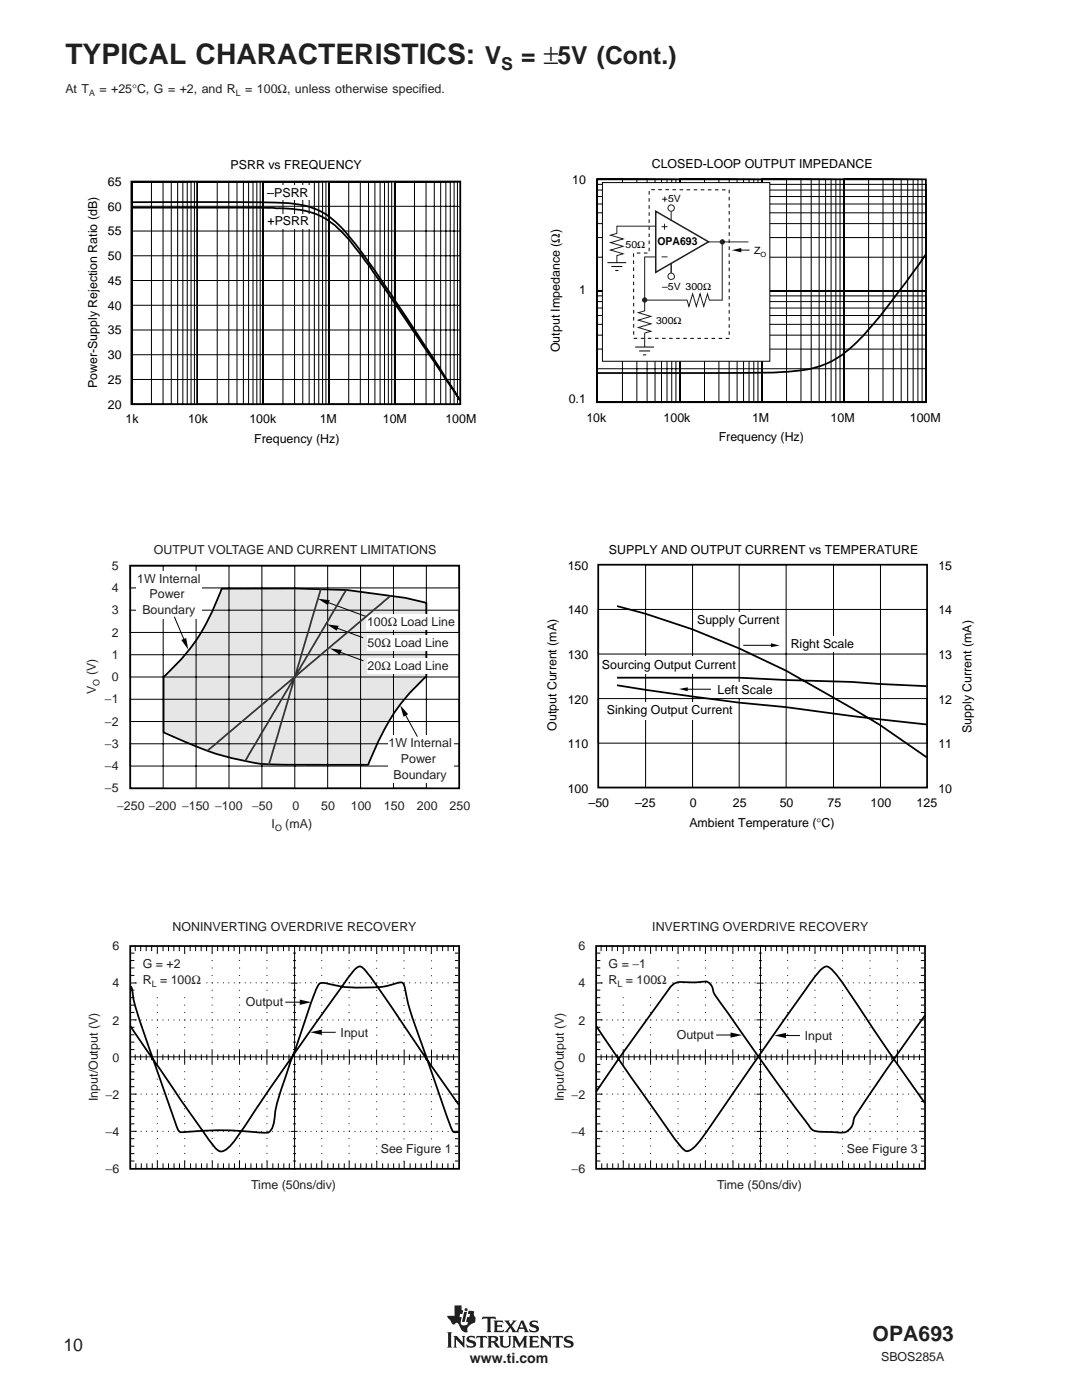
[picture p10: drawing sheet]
<svg xmlns="http://www.w3.org/2000/svg" width="216mm" height="279mm" viewBox="0 0 216 279" stroke-linecap="round" stroke-linejoin="round" font-family="sans-serif">
<g fill="#231f20">
<path d="M90.7 260.5h1.4v.9l.3 .1-.1 .7h-.5l-.1 .6h.4l-.2 1a.56 .56 0 0 0 .5 .7l.8-.1 .2-.6h-.4l.2-1h.4l.2-.6h-.5l.2-.6 1.1 .1-.1 .7 .4 .4v.7a.5 .5 0 0 1-.6 .6l-1 .8v.7a.2 .2 0 0 1 0 .2 .2 .2 0 0 1-.2 .1 2 2 0 0 1-1.6-1.6 .44 .44 0 0 0-.4-.3 .44 .44 0 0 0-.4 .3h-.3l-.2-.1-.9-1.3-.1-.3h1.5z" fill-rule="evenodd"/>
<path d="M92.6 261.8h.6l-.5 2h-.5z" fill-rule="evenodd"/>
<path d="M105.8 263.8l.4-.2 1-.1 .2 .6-.6-.3-.6 .1a.34 .34 0 0 0 0 .4 .34 .34 0 0 0 .4 .1 .77 .77 0 0 1 .9 .4 .77 .77 0 0 1-.2 .9l-.5 .2h-1l-.3-.7 .6 .4h.5a.36 .36 0 0 0 .4-.4 .36 .36 0 0 0-.5-.2 .75 .75 0 0 1-.7-.4 .75 .75 0 0 1 0-.8z" fill-rule="evenodd"/>
<path d="M98.5 263.5h1.8l.1 .6-.4-.3-.8 .1v.6h.8l.2-.2v.7l-.3-.2h-.7v.7l1 .1 .3-.3-.1 .6h-1.9l.2-.4v-1.6z" fill-rule="evenodd"/>
<path d="M96.3 262.8h2.5l.2 .6-.5-.3-.6 .1v2.4l.2 .3h-1l.2-.3v-2.4l-.7-.1-.4 .3z" fill-rule="evenodd"/>
<path d="M100.6 263.5h1.1l-.1 .3 .3 .5 .5-.6-.2-.2h.9l-1 1.1 .9 1.1 1-2.2h.4l.9 2.1 .3 .3h-1l.1-.2-.1-.5h-1l-.2 .5 .2 .2h-1.5l.1-.3-.4-.6-.4 .7 .1 .2h-.9l1-1.2z" fill-rule="evenodd"/>
<circle cx="93" cy="261.4" r=".31"/>
</g>
<path d="M104.1 264l.4 .9h-.8z" fill="#fff"/>
<g fill="#231f20">
<path d="M89.2 265.9h1l-.2 .2v2.6l.2 .2h-1l.2-.2v-2.6z" fill-rule="evenodd"/>
<path d="M90.5 266.6h.6l1.3 1.3-.1-1-.2-.3h.8l-.2 .3v2.1l-1.7-1.7v1.4l.2 .2h-.7l.2-.2v-1.8z" fill-rule="evenodd"/>
<path d="M99.6 266.6h.9l-.2 .3v1.4l.2 .3 .3 .1 .5-.1 .3-.3v-1.4l-.2-.3h.7l-.2 .3v1.3a1.05 1.05 0 0 1-1.1 .8 1.05 1.05 0 0 1-1-.8v-1.3z" fill-rule="evenodd"/>
<path d="M95.1 266.6h2l.1 .6-.4-.3-.4 .1v1.7l.2 .2h-1l.2-.3v-1.6l-.5-.1-.3 .3z" fill-rule="evenodd"/>
<path d="M93.3 266.8l.4-.2h1l.1 .5-.8-.2a.28 .28 0 0 0-.4 .1 .28 .28 0 0 0 .3 .4 .94 .94 0 0 1 1.1 1.1l-.6 .4-1.2 .1-.2-.7 .8 .4 .6-.1a.65 .65 0 0 0-.8-.7 .63 .63 0 0 1-.5-.4 .63 .63 0 0 1 .2-.7z" fill-rule="evenodd"/>
<path d="M102.2 266.6h.8l.7 1.5 .9-1.5h.6l-.2 .3v1.8l.3 .2h-1l.2-.2v-1.2l-.9 1.5-.9-1.6v1.2l.2 .3h-.7l.2-.3v-1.6z" fill-rule="evenodd"/>
<path d="M107.7 266.6h.7l1.2 1.3v-1l-.2-.3h.7l-.2 .3v2.1l-1.6-1.7v1.4l.2 .2h-.8l.2-.2v-1.8z" fill-rule="evenodd"/>
<path d="M105.5 266.6h1.8l.2 .6-.5-.3-.7 .1v.6h.7l.2-.2v.6l-.2-.1h-.7v.7l.9 .1 .4-.3-.1 .5h-2l.2-.2v-1.8z" fill-rule="evenodd"/>
<path d="M110.3 266.6h2l.1 .6-.3-.3-.5 .1v1.7l.2 .2h-1l.2-.2v-1.7l-.4-.1-.5 .3z" fill-rule="evenodd"/>
<path d="M112.7 266.8a1.44 1.44 0 0 1 1.3-.1l.1-.1 .2 .5-.4-.2a.51 .51 0 0 0-.8 .3l.1 .1a1.26 1.26 0 0 1 1.3 .9l-.3 .6-.6 .2h-.9l-.3-.7 .8 .4 .7-.1a.38 .38 0 0 0-.1-.5 .38 .38 0 0 0-.4-.1 .72 .72 0 0 1-.8-.3 .72 .72 0 0 1 .1-.9z" fill-rule="evenodd"/>
<path d="M97.3 266.6h1.3a.62 .62 0 0 1 .8 .5 .62 .62 0 0 1-.6 .7l1 1-.2 .2a1.03 1.03 0 0 1-1.1-.9l-.5-.2v.8l.2 .2h-.9l.2-.3v-1.6z" fill-rule="evenodd"/>
</g>
<path d="M98 266.9h.4a.39 .39 0 0 1 .5 .3 .39 .39 0 0 1-.4 .4h-.5z" fill-rule="evenodd" fill="#fff"/>
<g fill="none" stroke="#000" stroke-width=".2">
<path d="M26.3 36.3h3.9v44.4h-3.9zM26.3 36.3h6.2v44.4h-6.2zM26.3 36.3h7.9v44.4h-7.9zM26.3 36.3h9.1v44.4h-9.1zM26.3 36.3h10.2v44.4h-10.2zM26.3 36.3h11.8v44.4h-11.8zM26.3 36.3h11.1v44.4h-11.1zM26.3 36.3h12.5v44.4h-12.5zM26.3 36.3h13.1v44.4h-13.1zM39.4 36.3v44.4M39.4 36.3h3.9v44.4h-3.9zM39.4 36.3h6.3v44.4h-6.3z"/>
<path d="M39.4 36.3h7.9v44.4h-7.9zM39.4 36.3h9.2v44.4h-9.2zM39.4 36.3h11.1v44.4h-11.1zM39.4 36.3h10.2v44.4h-10.2zM39.4 36.3h11.8v44.4h-11.8zM39.4 36.3h12.5v44.4h-12.5zM39.4 36.3h13.1v44.4h-13.1zM52.5 36.3v44.4M52.5 36.3h4v44.4h-4zM52.5 36.3h6.3v44.4h-6.3zM52.5 36.3h7.9v44.4h-7.9zM52.5 36.3h10.2v44.4h-10.2z"/>
<path d="M52.5 36.3h9.2v44.4h-9.2zM52.5 36.3h11.1v44.4h-11.1zM52.5 36.3h11.9v44.4h-11.9zM52.5 36.3h12.5v44.4h-12.5zM52.5 36.3h13.1v44.4h-13.1zM65.6 36.3v44.4M65.6 36.3h4v44.4h-4zM65.6 36.3h6.3v44.4h-6.3zM65.6 36.3h7.9v44.4h-7.9zM65.6 36.3h9.2v44.4h-9.2zM65.6 36.3h10.2v44.4h-10.2zM65.6 36.3h11.1v44.4h-11.1z"/>
<path d="M65.6 36.3h12.6v44.4h-12.6zM65.6 36.3h11.9v44.4h-11.9zM65.6 36.3h13.2v44.4h-13.2zM78.7 36.3v44.4M78.8 36.3h3.9v44.4h-3.9zM78.8 36.3h6.2v44.4h-6.2zM78.8 36.3h7.9v44.4h-7.9zM78.8 36.3h9.1v44.4h-9.1zM78.8 36.3h10.2v44.4h-10.2zM78.8 36.3h11.8v44.4h-11.8zM78.8 36.3h11v44.4h-11zM78.8 36.3h12.5v44.4h-12.5z"/>
<path d="M78.8 36.3h13.1v44.4h-13.1zM26.2 41.2h65.6M26.2 46.1h65.6M26.2 51h65.6M26.2 56h65.6M26.2 60.9h65.6M26.2 65.9h65.6M26.2 70.8h65.6M26.2 75.7h65.6"/>
</g>
<path d="M26.2 36.2h65.6v44.5h-65.6z" fill="none" stroke="#000" stroke-width=".35"/>
<g fill="#fff">
<path d="M53.3 42.8h8.7v2.8h-8.7z"/>
<path d="M53.2 37.1h8.7v2.8h-8.7z"/>
</g>
<path d="M26.3 41.4l30 .2a15.7 15.7 0 0 1 10.8 3.6l.3 .3a76.9 76.9 0 0 1 9.4 12.1l15 22.3M26.3 40.4h27.6a23.2 23.2 0 0 1 10.2 1.8 24.1 24.1 0 0 1 7.4 7.3l6.8 9.6 7.9 12 5.6 8.8M118.9 188.8h65.7v44.5h-65.7z" fill="none" stroke="#000" stroke-width=".35"/>
<g fill="none" stroke="#000" stroke-width=".2">
<path d="M119.1 199.1h.7M119.1 197.6h.7M119.1 194.7h.7M119.1 193.2h.7M119.1 190.2h.7M119.1 191.7h.7M119.1 196.2h1.1M119.9 188.7v1.1M121 188.7v1.1M122.1 188.7v1.1M123.2 188.7v1.1M124.4 188.9v1.4"/>
<path d="M125.5 188.7v1.1M126.6 188.7v1.1M127.7 188.7v1.1M128.7 188.7v1.1M129.8 188.9v1.4M130.9 188.7v1.1M132 188.7v1.1M133.1 188.7v1.1M134.2 188.7v1.1M135.3 188.9v1.4M136.4 188.7v1.1M137.5 188.7v1.1"/>
<path d="M138.6 188.7v1.1M139.7 188.7v1.1M140.8 188.9v1.4M141.9 188.7v1.1M143 188.7v1.1M144 188.7v1.1M145.1 188.7v1.1M146.2 188.9v1.4M147.3 188.7v1.1M148.4 188.7v1.1M149.5 188.7v1.1M150.6 188.7v1.1"/>
<path d="M151 196.2h1.3M151 188.8h1.3M151.4 199.1h.6M151.4 197.6h.6M151.4 194.7h.6M151.4 193.2h.6M151.4 190.2h.6M151.4 191.7h.6M151.7 188.8v44.5M152.8 188.7v1.1M153.9 188.7v1.1M155 188.7v1.1"/>
<path d="M156.1 188.7v1.1M157.2 188.9v1.4M158.3 188.7v1.1M159.4 188.7v1.1M160.5 188.7v1.1M161.5 188.7v1.1M162.6 188.9v1.4M163.7 188.7v1.1M164.8 188.7v1.1M165.9 188.7v1.1M167 188.7v1.1M168.1 188.9v1.4"/>
<path d="M169.2 188.7v1.1M170.3 188.7v1.1M171.4 188.7v1.1M172.5 188.7v1.1M173.6 188.9v1.4M174.7 188.7v1.1M175.8 188.7v1.1M176.8 188.7v1.1M177.9 188.7v1.1M179 188.9v1.4M180.2 188.7v1.1M181.3 188.7v1.1"/>
<path d="M182.4 188.7v1.1M183.4 196.1h1.1M183.5 188.7v1.1M183.7 199.1h.7M183.7 197.6h.7M183.7 194.7h.7M183.7 193.2h.7M183.7 190.2h.7M183.7 191.7h.7M118.9 210.9h65.5M119.1 219.8h.7M119.1 216.9h.7"/>
<path d="M119.1 215.4h.7M119.1 212.4h.7M119.1 209.5h.7M119.1 208h.7M119.1 206.5h.7M119.1 202.1h.7M119.1 205h.7M119.1 200.6h.7M119.1 213.9h.7M119.1 203.5h1.1M119.1 218.3h1.1M119.9 210.4v1.2"/>
<path d="M121 210.4v1.2M122.1 210.4v1.2M123.2 210.4v1.2M124.4 209.6v2.7M125.5 210.4v1.2M126.6 210.4v1.2M127.7 210.4v1.2M128.7 210.4v1.2M129.8 209.6v2.7M130.9 210.4v1.2M132 210.4v1.2M133.1 210.4v1.2"/>
<path d="M134.2 210.4v1.2M135.3 209.6v2.7M136.4 210.4v1.2M137.5 210.4v1.2M138.6 210.4v1.2M139.7 210.4v1.2M140.8 209.6v2.7M141.8 210.4v1.2M142.9 210.4v1.2M144.1 210.4v1.2M145.2 210.4v1.2M146.2 209.6v2.7"/>
<path d="M147.3 210.4v1.2M148.4 210.4v1.2M149.5 210.4v1.2M150.6 210.4v1.2M151 203.5h1.3M151 218.4h1.3M151.4 219.8h.6M151.4 216.9h.6M151.4 215.4h.6M151.4 212.4h.6M151.4 209.5h.6M151.4 208h.6"/>
<path d="M151.4 206.5h.6M151.4 202.1h.6M151.4 205h.6M151.4 200.6h.6M151.4 213.9h.6M152.8 210.4v1.2M153.9 210.4v1.2M155 210.4v1.2M156.1 210.4v1.2M157.2 209.6v2.7M158.3 210.4v1.2M159.4 210.4v1.2"/>
<path d="M160.5 210.4v1.2M161.6 210.4v1.2M162.7 209.6v2.7M163.8 210.4v1.2M164.9 210.4v1.2M166 210.4v1.2M167.1 210.4v1.2M168.1 209.6v2.7M169.2 210.4v1.2M170.3 210.4v1.2M171.4 210.4v1.2M172.5 210.4v1.2"/>
<path d="M173.6 209.6v2.7M174.7 210.4v1.2M175.8 210.4v1.2M176.8 210.4v1.2M177.9 210.4v1.2M179.1 209.6v2.7M180.2 210.4v1.2M181.3 210.4v1.2M182.4 210.4v1.2M183.4 203.5h1.1M183.4 218.3h1.1M183.5 210.4v1.2"/>
<path d="M183.7 219.8h.7M183.7 216.9h.7M183.7 215.4h.7M183.7 212.4h.7M183.7 209.5h.7M183.7 208h.7M183.7 206.5h.7M183.7 205h.7M183.7 202.1h.7M183.7 200.6h.7M183.7 213.9h.7M119.1 230.2h.7"/>
<path d="M119.1 227.3h.7M119.1 231.7h.7M119.1 228.8h.7M119.1 224.3h.7M119.1 222.8h.7M119.1 221.3h.7M119.1 225.8h1.1M120.1 232.2v1.1M121.2 232.2v1.1M122.3 232.2v1.1M123.3 232.2v1.1M124.4 231.7v1.6"/>
<path d="M125.5 232.2v1.1M126.6 232.2v1.1M127.7 232.2v1.1M128.8 232.2v1.1M129.8 231.7v1.6M131 232.2v1.1M132.1 232.2v1.1M133.2 232.2v1.1M134.3 232.2v1.1M135.3 231.7v1.6M136.5 232.2v1.1M137.6 232.2v1.1"/>
<path d="M138.6 232.2v1.1M139.7 232.2v1.1M140.8 231.7v1.6M141.9 232.2v1.1M143 232.2v1.1M144.1 232.2v1.1M145.2 232.2v1.1M146.3 231.7v1.6M147.4 232.2v1.1M148.5 232.2v1.1M149.6 232.2v1.1M150.7 232.2v1.1"/>
<path d="M151 225.8h1.3M151 233.2h1.3M151.4 230.2h.6M151.4 227.3h.6M151.4 231.7h.6M151.4 228.8h.6M151.4 224.3h.6M151.4 222.8h.6M151.4 221.3h.6M152.9 232.2v1.1M154 232.2v1.1M155.1 232.2v1.1"/>
<path d="M156.2 232.2v1.1M157.2 231.7v1.6M158.4 232.2v1.1M159.5 232.2v1.1M160.6 232.2v1.1M161.7 232.2v1.1M162.6 231.7v1.6M163.9 232.2v1.1M165 232.2v1.1M166 232.2v1.1M167.1 232.2v1.1M168.1 231.7v1.6"/>
<path d="M169.3 232.2v1.1M170.4 232.2v1.1M171.5 232.2v1.1M172.6 232.2v1.1M173.6 231.7v1.6M174.8 232.2v1.1M175.9 232.2v1.1M177 232.2v1.1M178.1 232.2v1.1M179 231.7v1.6M180.2 232.2v1.1M181.2 232.2v1.1"/>
<path d="M182.3 232.2v1.1M183.4 225.8h1.1M183.4 232.2v1.1M183.7 230.2h.7M183.7 231.7h.7M183.7 224.3h.7M183.7 222.8h.7M183.7 228.7h.7M183.7 221.3h.7M183.7 227.2h.7"/>
</g>
<path d="M119.9 196.1l63.5 .1M119.9 203.5h63.5M119.9 218.4h63.5M119.9 225.8h63.5" fill="none" stroke="#000" stroke-width=".2" stroke-dasharray=".2 .9" stroke-linecap="butt"/>
<g fill="none" stroke="#000" stroke-width=".2" stroke-dasharray=".2 1.3" stroke-linecap="butt">
<path d="M124.4 190.1v19.6M129.8 190.1v19.6M135.3 190.1v19.6M140.8 190.1v19.6M146.2 190.1v19.6M157.2 190.1v19.6M162.6 190.1v19.6M168.1 190.2v19.5M173.6 190.2v19.5M179.1 190.2v19.5M124.4 212.3v19.6M129.8 212.3v19.6"/>
<path d="M135.3 212.3v19.6M140.8 212.3v19.6M146.2 212.3v19.6M157.2 212.3v19.6M162.6 212.3v19.6M168.1 212.4v19.5M173.6 212.4v19.5M179.1 212.4v19.5"/>
</g>
<g fill="#fff">
<path d="M120.9 190.6h12.6v7.1h-12.6z"/>
<path d="M168.8 227.6h14.5v3.5h-14.5z"/>
<path d="M160 205.1h6.8v3.4h-6.8z"/>
<path d="M134.5 204.8h8.6v3.5h-8.6z"/>
</g>
<g fill="none" stroke="#000" stroke-width=".2">
<path d="M26.1 199.1h.7M26.1 197.6h.7M26.1 194.7h.7M26.1 193.2h.7M26.1 190.2h.7M26.1 191.7h.7M26.2 196.2h1.1M27 188.7v1.1M28.1 188.7v1.1M29.2 188.7v1.1M30.3 188.7v1.1M31.4 188.9v1.4"/>
<path d="M32.5 188.7v1.1M33.6 188.7v1.1M34.7 188.7v1.1M35.8 188.7v1.1M36.8 188.9v1.4M38 188.7v1.1M39 188.7v1.1M40.1 188.7v1.1M41.2 188.7v1.1M42.3 188.9v1.4M43.4 188.7v1.1M44.5 188.7v1.1"/>
<path d="M45.6 188.7v1.1M46.7 188.7v1.1M47.8 188.9v1.4M48.9 188.7v1.1M50 188.7v1.1M51.1 188.7v1.1M52.2 188.7v1.1M53.3 188.9v1.4M54.4 188.7v1.1M55.5 188.7v1.1M56.6 188.7v1.1M57.7 188.7v1.1"/>
<path d="M58 196.2h1.4M58 188.8h1.4M58.5 199.1h.6M58.5 197.6h.6M58.5 194.7h.6M58.5 193.2h.6M58.5 190.2h.6M58.5 191.7h.6M58.8 188.8v44.5M59.8 188.7v1.1M60.9 188.7v1.1M62 188.7v1.1"/>
<path d="M63.1 188.7v1.1M64.2 188.9v1.4M65.3 188.7v1.1M66.4 188.7v1.1M67.5 188.7v1.1M68.6 188.7v1.1M69.7 188.9v1.4M70.8 188.7v1.1M71.9 188.7v1.1M73 188.7v1.1M74.1 188.7v1.1M75.2 188.9v1.4"/>
<path d="M76.2 188.7v1.1M77.3 188.7v1.1M78.4 188.7v1.1M79.5 188.7v1.1M80.6 188.9v1.4M81.7 188.7v1.1M82.8 188.7v1.1M83.9 188.7v1.1M85 188.7v1.1M86.1 188.9v1.4M87.2 188.7v1.1M88.3 188.7v1.1"/>
<path d="M89.4 188.7v1.1M90.4 196.1h1.1M90.5 188.7v1.1M90.8 199.1h.7M90.8 197.6h.7M90.8 194.7h.7M90.8 193.2h.7M90.8 190.2h.7M90.8 191.7h.7M25.9 210.9h65.6M26.1 219.8h.7M26.1 216.9h.7"/>
<path d="M26.1 215.4h.7M26.1 212.4h.7M26.1 209.5h.7M26.1 208h.7M26.1 206.5h.7M26.1 202.1h.7M26.1 205h.7M26.1 200.6h.7M26.1 213.9h.7M26.2 203.5h1.1M26.2 218.3h1.1M27 210.4v1.2"/>
<path d="M28.1 210.4v1.2M29.2 210.4v1.2M30.3 210.4v1.2M31.4 209.6v2.7M32.5 210.4v1.2M33.6 210.4v1.2M34.7 210.4v1.2M35.8 210.4v1.2M36.8 209.6v2.7M38 210.4v1.2M39.1 210.4v1.2M40.2 210.4v1.2"/>
<path d="M41.3 210.4v1.2M42.3 209.6v2.7M43.5 210.4v1.2M44.6 210.4v1.2M45.6 210.4v1.2M46.7 210.4v1.2M47.8 209.6v2.7M48.9 210.4v1.2M50 210.4v1.2M51.1 210.4v1.2M52.2 210.4v1.2M53.3 209.6v2.7"/>
<path d="M54.4 210.4v1.2M55.5 210.4v1.2M56.6 210.4v1.2M57.7 210.4v1.2M58 203.5h1.4M58 218.4h1.4M58.5 219.8h.6M58.5 216.9h.6M58.5 215.4h.6M58.5 212.4h.6M58.5 209.5h.6M58.5 208h.6"/>
<path d="M58.5 206.5h.6M58.5 202.1h.6M58.5 205h.6M58.5 200.6h.6M58.5 213.9h.6M59.8 210.4v1.2M60.9 210.4v1.2M62 210.4v1.2M63.1 210.4v1.2M64.2 209.6v2.7M65.3 210.4v1.2M66.4 210.4v1.2"/>
<path d="M67.5 210.4v1.2M68.6 210.4v1.2M69.7 209.6v2.7M70.8 210.4v1.2M71.9 210.4v1.2M73 210.4v1.2M74.1 210.4v1.2M75.1 209.6v2.7M76.2 210.4v1.2M77.3 210.4v1.2M78.4 210.4v1.2M79.5 210.4v1.2"/>
<path d="M80.7 209.6v2.7M81.7 210.4v1.2M82.8 210.4v1.2M83.9 210.4v1.2M85 210.4v1.2M86.1 209.6v2.7M87.2 210.4v1.2M88.3 210.4v1.2M89.4 210.4v1.2M90.4 203.5h1.1M90.4 218.3h1.1M90.5 210.4v1.2"/>
<path d="M90.8 219.8h.7M90.8 216.9h.7M90.8 215.4h.7M90.8 212.4h.7M90.8 209.5h.7M90.8 208h.7M90.8 206.5h.7M90.8 205h.7M90.8 202.1h.7M90.8 200.6h.7M90.8 213.9h.7M142.9 206.6h3.8"/>
<path d="M155.9 206.7h3.7M26.1 230.2h.7M26.1 227.3h.7M26.1 231.7h.7M26.1 228.8h.7M26.1 224.3h.7M26.1 222.8h.7M26.1 221.3h.7M26.2 225.8h1.1M27.1 232.2v1.1M28.2 232.2v1.1M29.3 232.2v1.1"/>
<path d="M30.4 232.2v1.1M31.4 231.7v1.6M32.5 232.2v1.1M33.6 232.2v1.1M34.7 232.2v1.1M35.8 232.2v1.1M36.9 231.7v1.6M38 232.2v1.1M39.1 232.2v1.1M40.2 232.2v1.1M41.3 232.2v1.1M42.4 231.7v1.6"/>
<path d="M43.5 232.2v1.1M44.6 232.2v1.1M45.7 232.2v1.1M46.8 232.2v1.1M47.8 231.7v1.6M49 232.2v1.1M50.1 232.2v1.1M51.2 232.2v1.1M52.3 232.2v1.1M53.3 231.7v1.6M54.4 232.2v1.1M55.5 232.2v1.1"/>
<path d="M56.6 232.2v1.1M57.7 232.2v1.1M58 225.8h1.4M58 233.2h1.4M58.5 230.2h.6M58.5 227.3h.6M58.5 231.7h.6M58.5 228.8h.6M58.5 224.3h.6M58.5 222.8h.6M58.5 221.3h.6M59.9 232.2v1.1"/>
<path d="M61 232.2v1.1M62.1 232.2v1.1M63.2 232.2v1.1M64.2 231.7v1.6M65.4 232.2v1.1M66.5 232.2v1.1M67.6 232.2v1.1M68.7 232.2v1.1M69.7 231.7v1.6M70.9 232.2v1.1M72 232.2v1.1M73.1 232.2v1.1"/>
<path d="M74.2 232.2v1.1M75.2 231.7v1.6M76.4 232.2v1.1M77.4 232.2v1.1M78.5 232.2v1.1M79.6 232.2v1.1M80.7 231.7v1.6M81.8 232.2v1.1M82.9 232.2v1.1M84 232.2v1.1M85.1 232.2v1.1M86.1 231.7v1.6"/>
<path d="M87.2 232.2v1.1M88.3 232.2v1.1M89.4 232.2v1.1M90.4 225.8h1.1M90.5 232.2v1.1M90.8 230.2h.7M90.8 231.7h.7M90.8 224.3h.7M90.8 222.8h.7M90.8 228.7h.7M90.8 221.3h.7M90.8 227.2h.7"/>
</g>
<path d="M145.8 206.1l2.3 .5-2.3 .5zM154.5 206.7l2.3-.6v1.1z" fill="#000"/>
<path d="M26 188.8h65.6v44.5h-65.6zM119 204.8l6.2 9.1 5.5 7.8a54.5 54.5 0 0 0 5.9 7.9 1.39 1.39 0 0 0 1.7-.4 59.4 59.4 0 0 0 5.8-7.9l15.7-22.5a37.5 37.5 0 0 1 4.3-5.6 1.04 1.04 0 0 1 1.7 .1 79.5 79.5 0 0 1 7.7 10.9l11.1 16M184.6 202.6l-7.9 11.1-5.6 8.4a6.2 6.2 0 0 0-1.1 2.6 2.58 2.58 0 0 1-3.2 1.3l-.5-.1a10.4 10.4 0 0 1-4.3-.5l-6.2-8.3-11.4-16.1a9.5 9.5 0 0 1-2.2-3.6 1.67 1.67 0 0 0-2.1-1.5l-3.5 .1a2.7 2.7 0 0 0-2.9 1.1l-10.4 14.4-4.3 6.3" fill="none" stroke="#000" stroke-width=".35"/>
<path d="M27 196.1l63.5 .1M27 203.5h63.5M27 218.4h63.5M27 225.8h63.5" fill="none" stroke="#000" stroke-width=".2" stroke-dasharray=".2 .9" stroke-linecap="butt"/>
<g fill="none" stroke="#000" stroke-width=".2" stroke-dasharray=".2 1.3" stroke-linecap="butt">
<path d="M31.4 190.1v19.6M36.8 190.1v19.6M42.3 190.1v19.6M47.8 190.1v19.6M53.3 190.1v19.6M64.2 190.1v19.6M69.7 190.1v19.6M75.2 190.2v19.5M80.6 190.2v19.5M86.1 190.2v19.5M31.4 212.3v19.6M36.8 212.3v19.6"/>
<path d="M42.3 212.3v19.6M47.8 212.3v19.6M53.3 212.3v19.6M64.2 212.3v19.6M69.7 212.3v19.6M75.2 212.4v19.5M80.6 212.4v19.5M86.1 212.4v19.5"/>
</g>
<g fill="#fff">
<path d="M28 190.6h12.5v7.1h-12.5z"/>
<path d="M75.8 227.6h14.6v3.5h-14.6z"/>
<path d="M67.4 204.4h6.8v3.5h-6.8z"/>
<path d="M48.5 198.3h8.6v3.4h-8.6z"/>
</g>
<path d="M128.8 112.7h9.4v44.5h-9.4zM147.5 112.7h9.4v44.5h-9.4zM166.3 112.7h9.4v44.5h-9.4zM119.4 139.4h65.6v8.9h-65.6zM119.4 121.6h65.6v8.9h-65.6zM56.9 200h3.8M63.3 206h3.7" fill="none" stroke="#000" stroke-width=".2"/>
<path d="M61.9 206l2.3-.5v1zM59.8 199.5l2.3 .5-2.3 .5z" fill="#000"/>
<path d="M119.4 112.7h65.6v44.5h-65.6zM26.1 197l.1 .1a63.9 63.9 0 0 0 3.8 12.8l5.2 14.9a1.16 1.16 0 0 0 1.5 1.1l1.4-.1a74.1 74.1 0 0 1 14.7 .3 1.63 1.63 0 0 0 1.7-1.6l.2-.6a34.4 34.4 0 0 1 2.5-9.7l2.6-7.2a90.5 90.5 0 0 1 3.7-10.4 1.23 1.23 0 0 1 1.5-.4 30.4 30.4 0 0 0 12.4 .5l1.4-.4a1.53 1.53 0 0 1 1.7 .1 78.1 78.1 0 0 0 4.2 13.6l5.6 15.7a1.01 1.01 0 0 0 1.3 .2M26 204.7l14 20.3a17.8 17.8 0 0 0 3.8 4.7 1.94 1.94 0 0 0 1.9-.7 65.2 65.2 0 0 0 6.2-8.9l15.9-22.6a17.3 17.3 0 0 1 3.7-4.5 1.15 1.15 0 0 1 1.4 .6l3.1 4.4 9 13.1 6.6 9.4" fill="none" stroke="#000" stroke-width=".35"/>
<path d="M138.5 122.2h17.8v3.1h-17.8z" fill="#fff"/>
<path d="M136.8 137.5h6M148.3 128.8h5.9" fill="none" stroke="#000" stroke-width=".2"/>
<path d="M135.5 137.5l1.7-.3v.8zM153.8 128.4l1.8 .4-1.8 .4z" fill="#000"/>
<g fill="#fff">
<path d="M157.4 126.9h13.4v3.2h-13.4z"/>
<path d="M142 136.1h13.4v3.1h-13.4z"/>
<path d="M120.5 140.1h26.2v3.5h-26.2z"/>
<path d="M119.9 131h27.3v3.5h-27.3z"/>
</g>
<path d="M123.1 135.2h24.4l9.3 .5 13.2 .4 14.9 .8M123.1 136.8a489.5 489.5 0 0 0 33.7 4.3l13.2 1.8 14.9 1.7M123.1 121a155.2 155.2 0 0 1 33.7 12.8l13.2 7.5 5.6 3.4 9.3 6.5" fill="none" stroke="#000" stroke-width=".35"/>
<path d="M44.2 117.5l14.6-.1 10.4 .3 11.7 1.6 4.2 1v14.7a39.2 39.2 0 0 0-10.8 15.5l-.8 2.1h-4.6a194.6 194.6 0 0 1-17.7-.3 59.4 59.4 0 0 1-17.4-5.6l-1.2-.5v-11.1a39.8 39.8 0 0 0 11.6-17.6z" fill="#e6e6e6" stroke="#000" stroke-width=".35"/>
<path d="M26 112.9h65.6v44.4h-65.6z" fill="none" stroke="#000" stroke-width=".35"/>
<path d="M26 112.9h65.6v4.4h-65.6zM26 112.9h6.6v44.4h-6.6zM39.1 112.9h6.6v44.4h-6.6zM52.3 112.9h6.5v44.4h-6.5zM65.4 112.9h6.5v44.4h-6.5zM78.5 112.9h6.6v44.4h-6.6zM26 121.8h65.6v4.4h-65.6zM26 130.7h65.6v4.4h-65.6zM26 139.6h65.6v4.4h-65.6zM26 148.4h65.6v4.5h-65.6z" fill="none" stroke="#000" stroke-width=".2"/>
<g fill="#fff">
<path d="M27.3 114h13.1v9.5h-13.1z"/>
<path d="M77.4 146.8h13.1v9.5h-13.1z"/>
<path d="M73.2 122.6h17.8v3.2h-17.8z"/>
<path d="M73.3 126.8h16.5v3.1h-16.5z"/>
<path d="M73.3 131.3h16.5v3.1h-16.5z"/>
</g>
<g fill="none" stroke="#000" stroke-width=".2">
<path d="M119.1 36.8h65.7v21.2h-65.7zM119.1 37.9h65.7v20.1h-65.7zM119.1 39.2h65.7v18.8h-65.7zM119.1 35.8h16.5v44.5h-16.5zM119.1 35.8h15.8v44.5h-15.8zM119.1 35.8h14.9v44.5h-14.9zM119.1 35.8h14v44.5h-14zM119.1 35.8h12.9v44.5h-12.9zM119.1 35.8h11.6v44.5h-11.6zM119.1 35.8h10v44.5h-10zM119.2 35.8h7.9v44.5h-7.9zM119.2 35.8h5v44.5h-5z"/>
<path d="M135.6 35.8h16.4v44.5h-16.4zM135.6 35.8h15.6v44.5h-15.6zM135.6 35.8h14.8v44.5h-14.8zM135.6 35.8h13.9v44.5h-13.9zM135.6 35.8h12.8v44.5h-12.8zM135.6 35.8h11.5v44.5h-11.5zM135.6 35.8h9.9v44.5h-9.9zM135.6 35.8h7.9v44.5h-7.9zM135.6 35.8h5v44.5h-5zM152 35.8h16.4v44.5h-16.4zM152 35.8h15.6v44.5h-15.6zM152 35.8h14.8v44.5h-14.8z"/>
<path d="M152 35.8h13.8v44.5h-13.8zM152 35.8h12.7v44.5h-12.7zM152 35.8h11.4v44.5h-11.4zM152 35.8h9.9v44.5h-9.9zM152 35.8h7.8v44.5h-7.8zM152 35.8h4.9v44.5h-4.9zM168.4 35.8h15.6v44.5h-15.6zM168.4 35.8h14.8v44.5h-14.8zM168.4 35.8h12.7v44.5h-12.7zM168.4 35.8h11.4v44.5h-11.4zM168.4 35.8h9.8v44.5h-9.8zM168.4 35.8h7.8v44.5h-7.8z"/>
<path d="M168.4 35.8h4.9v44.5h-4.9zM168.4 35.8h13.8v44.5h-13.8zM119.1 40.7h65.7v17.3h-65.7zM119.1 42.5h65.7v15.5h-65.7zM119.1 44.6h65.7v13.4h-65.7zM119.1 47.4h65.7v10.6h-65.7zM119.1 51.3h65.7v6.7h-65.7zM119.1 58h65.7v22.3h-65.7zM119.1 59.1h65.7v21.2h-65.7zM119.1 60.2h65.7v20.1h-65.7zM119.1 61.5h65.7v18.8h-65.7zM119.1 63h65.7v17.3h-65.7z"/>
<path d="M119.1 64.7h65.7v15.6h-65.7zM119.1 66.9h65.7v13.4h-65.7zM119.1 69.7h65.7v10.6h-65.7zM119.1 73.6h65.7v6.7h-65.7zM64.7 120l8.6 3.1M34.8 123.1l2.2 5.3M66.5 125.1l6 2.2M67.1 129.9l5.4 2M80.5 142l2.8 5"/>
</g>
<path d="M63.4 119.5l2.4 .3-.4 1zM36.2 127.7l.9-.4 .5 2.3zM65.2 124.6l2.4 .3-.4 1zM65.8 129.4l2.4 .3-.4 1zM79.9 140.8l1.5 1.7-.9 .5z" fill="#000"/>
<path d="M64 117.7l-10.3 34.9M69 117.9l-20 33.8M77.9 119l-36.5 30.8" fill="none" stroke="#333" stroke-width=".35"/>
<path d="M119.1 35.8h65.7v44.5h-65.7z" fill="none" stroke="#000" stroke-width=".35"/>
<path d="M120.2 36.4h33.4v35.7h-33.4z" fill="#fff" stroke="#000" stroke-width=".2"/>
<path d="M130.8 42.2l10.6 6.1-10.6 6z" fill="none" stroke="#231f20" stroke-width=".3"/>
<path d="M130.8 51.3h-2.2v10.7l-1.2 .4 2.5 .7-2.5 .8 2.5 .7-2.5 .8 2.5 .7-1.3 .4v2.8M132 51.3h1.2M132 45.2h1.2M132.6 44.7v1.1M141.2 48.3h8.1" fill="none" stroke="#231f20" stroke-width=".2"/>
<g fill="#231f20" stroke="#231f20" stroke-width=".2">
<circle cx="144.1" cy="48.3" r=".43"/>
<circle cx="128.6" cy="59.9" r=".43"/>
</g>
<circle cx="133.9" cy="41.5" r=".64" fill="#fff" stroke="#231f20" stroke-width=".2"/>
<path d="M133.9 42.2v1.8M133.9 52.5v2M144.1 48.3v11.6h-2.6l-.3-1.3-.8 2.5-.7-2.5-.8 2.5-.7-2.5-.7 2.5-.4-1.2h-8.5" fill="none" stroke="#231f20" stroke-width=".2"/>
<path d="M126.8 69.3h3.7M127.5 70h2.2M128.3 70.8h.6" fill="none" stroke="#000" stroke-width=".2"/>
<circle cx="133.9" cy="55.1" r=".64" fill="#fff" stroke="#231f20" stroke-width=".2"/>
<path d="M130.9 45.1h-7.8v1.5l-1.3 .3 2.5 .8-2.5 .7 2.5 .8-2.5 .7 2.5 .7-1.2 .4v1.4M133.9 52.6v1.9" fill="none" stroke="#231f20" stroke-width=".2"/>
<path d="M121.2 52.4h3.8M122 53.2h2.2M122.8 54h.6M147.2 49.9h2.4" fill="none" stroke="#000" stroke-width=".2"/>
<path d="M146 49.9l1.9-.4v.8z" fill="#000"/>
<path d="M129.5 37.9h16v29.6h-19l-.1-17h3.1z" fill="none" stroke="#000" stroke-width=".2" stroke-dasharray=".7 .7 .7" stroke-linecap="butt"/>
<path d="M184.7 50.8l-4.1 5.7-4.3 5.7a39.8 39.8 0 0 1-8.8 8.9 18.1 18.1 0 0 1-9.6 3l-3.8 .3h-5.2h-29.6" fill="none" stroke="#000" stroke-width=".35"/>
<text font-size="5.6" fill="#231f20" x="13" y="12.9">TYPICAL CHARACTERISTICS:</text>
<g font-size="4.9" fill="#231f20">
<text x="96.7" y="12.9">V</text>
<text x="104" y="12.9">= ±5V (Cont.)</text>
</g>
<text font-size="4.2" fill="#231f20" x="174.1" y="267.7">OPA693</text>
<g font-size="3.5" fill="#231f20">
<text x="100" y="14.1">S</text>
<text x="12.7" y="269.5">10</text>
</g>
<text font-size="2.8" fill="#231f20" x="93.8" y="272">www.ti.com</text>
<g font-size="2.5" fill="#231f20">
<text x="13" y="18.5">At T</text>
<text x="19.9" y="18.5">= +25°C, G = +2, and R</text>
<text x="48.9" y="18.5">= 100Ω, unless otherwise specified.</text>
<text x="22.3" y="113.7">5</text>
<text x="30.7" y="110.5">OUTPUT VOLTAGE AND CURRENT LIMITATIONS</text>
<text x="22.3" y="118.2">4</text>
<text x="27.4" y="116.3">1W Internal</text>
<text x="29.8" y="119.4">Power</text>
<text x="22.3" y="122.6">3</text>
<text x="28.4" y="122.6">Boundary</text>
<text x="73.3" y="125">100Ω Load Line</text>
<text x="22.3" y="127">2</text>
<text x="22.3" y="131.5">1</text>
<text x="73.4" y="129.1">50Ω</text>
<text x="78.7" y="129.1">Load Line</text>
<text x="19.1" y="134.8" transform="rotate(-90 19.1 134.8)">(V)</text>
<text x="22.3" y="135.9">0</text>
<text x="73.4" y="133.6">20Ω</text>
<text x="78.7" y="133.6">Load Line</text>
<text x="19.1" y="138.5" transform="rotate(-90 19.1 138.5)">V</text>
<text x="20.9" y="140.4">−1</text>
<text x="20.9" y="144.8">−2</text>
<text x="20.9" y="149.3">−3</text>
<text x="77.5" y="149.1">1W Internal</text>
<text x="20.9" y="153.7">−4</text>
<text x="78.5" y="155.5">Boundary</text>
<text x="80" y="152.3">Power</text>
<text x="20.9" y="158.2">−5</text>
<text x="23.4" y="161.6">−250 −200 −150 −100</text>
<text x="50.3" y="161.6">−50</text>
<text x="58.4" y="161.6">0</text>
<text x="64.1" y="161.6">50</text>
<text x="70" y="161.6">100</text>
<text x="76.6" y="161.6">150</text>
<text x="83.2" y="161.6">200</text>
<text x="89.7" y="161.6">250</text>
<text x="54.2" y="165.2">I</text>
<text x="56.9" y="165.2">(mA)</text>
<text x="34.4" y="185.9">NONINVERTING OVERDRIVE RECOVERY</text>
<text x="130.1" y="185.9">INVERTING OVERDRIVE RECOVERY</text>
<text x="22.4" y="189.6">6</text>
<text x="115.4" y="189.6">6</text>
<text x="22.4" y="197.1">4</text>
<text x="28.5" y="193.1">G = +2</text>
<text x="28.5" y="196.3">R</text>
<text x="31.9" y="196.3">= 100Ω</text>
<text x="115.4" y="197.1">4</text>
<text x="121.5" y="193.1">G = −1</text>
<text x="121.5" y="196.3">R</text>
<text x="124.9" y="196.3">= 100Ω</text>
<text x="49.1" y="200.7">Output</text>
<text x="22.4" y="204.5">2</text>
<text x="68" y="206.9">Input</text>
<text x="115.4" y="204.5">2</text>
<text x="135" y="207.3">Output</text>
<text x="160.6" y="207.5">Input</text>
<text x="22.4" y="211.9">0</text>
<text x="115.4" y="211.9">0</text>
<text x="19.5" y="219.7" transform="rotate(-90 19.5 219.7)">Input/Output (V)</text>
<text x="21.1" y="219.3">−2</text>
<text x="112.5" y="219.7" transform="rotate(-90 112.5 219.7)">Input/Output (V)</text>
<text x="114" y="219.3">−2</text>
<text x="21.1" y="226.7">−4</text>
<text x="114" y="226.7">−4</text>
<text x="76" y="230.1">See Figure 1</text>
<text x="169" y="230.1">See Figure 3</text>
<text x="21.1" y="234.1">−6</text>
<text x="50.1" y="237.3">Time (50ns/div)</text>
<text x="114" y="234.1">−6</text>
<text x="143.1" y="237.3">Time (50ns/div)</text>
<text x="175.8" y="271.5">SBOS285A</text>
</g>
<g font-size="2.5">
<text x="46" y="33.8">PSRR vs FREQUENCY</text>
<text x="130.1" y="33.6">CLOSED-LOOP OUTPUT IMPEDANCE</text>
<text x="21.5" y="37.1">65</text>
<text x="53.3" y="39.2">–PSRR</text>
<text x="114.2" y="36.7">10</text>
<text x="21.5" y="42">60</text>
<text x="21.5" y="47">55</text>
<text x="53.4" y="44.9">+PSRR</text>
<text x="21.5" y="51.9">50</text>
<text x="21.5" y="56.8">45</text>
<text x="115.5" y="58.6">1</text>
<text x="21.5" y="61.8">40</text>
<text x="21.5" y="66.7">35</text>
<text x="21.5" y="71.7">30</text>
<text x="111.7" y="70.3" transform="rotate(-90 111.7 70.3)">Output Impedance (Ω)</text>
<text x="19.4" y="77.4" transform="rotate(-90 19.4 77.4)">Power-Supply Rejection Ratio (dB)</text>
<text x="21.5" y="76.6">25</text>
<text x="21.5" y="81.5">20</text>
<text x="113.5" y="80.5">0.1</text>
<text x="25" y="84.5">1k</text>
<text x="37.5" y="84.5">10k</text>
<text x="49.8" y="84.5">100k</text>
<text x="50.7" y="88.3">Frequency (Hz)</text>
<text x="63.8" y="84.5">1M</text>
<text x="76.4" y="84.5">10M</text>
<text x="88.9" y="84.5">100M</text>
<text x="117" y="84.1">10k</text>
<text x="132.4" y="84.1">100k</text>
<text x="143.4" y="88">Frequency (Hz)</text>
<text x="150.1" y="84.1">1M</text>
<text x="165.7" y="84.1">10M</text>
<text x="181.5" y="84.1">100M</text>
<text x="113.3" y="113.7">150</text>
<text x="121.5" y="110.6">SUPPLY AND OUTPUT CURRENT vs TEMPERATURE</text>
<text x="187.3" y="113.7">15</text>
<text x="113.3" y="122.6">140</text>
<text x="139.1" y="124.5">Supply Current</text>
<text x="187.3" y="122.6">14</text>
<text x="113.3" y="131.5">130</text>
<text x="157.8" y="129.3">Right Scale</text>
<text x="187.3" y="131.5">13</text>
<text x="120.1" y="133.5">Sourcing Output Current</text>
<text x="113.3" y="140.4">120</text>
<text x="121.1" y="142.6">Sinking Output Current</text>
<text x="143.2" y="138.4">Left Scale</text>
<text x="187.3" y="140.4">12</text>
<text x="111.1" y="145.9" transform="rotate(-90 111.1 145.9)">Output Current (mA)</text>
<text x="113.3" y="149.3">110</text>
<text x="187.3" y="149.3">11</text>
<text x="193.8" y="146.3" transform="rotate(-90 193.8 146.3)">Supply Current (mA)</text>
<text x="113.3" y="158.2">100</text>
<text x="117.4" y="161.2">–50</text>
<text x="126.7" y="161.2">–25</text>
<text x="137.6" y="161.2">0</text>
<text x="146.2" y="161.2">25</text>
<text x="155.6" y="161.2">50</text>
<text x="165.1" y="161.2">75</text>
<text x="173.7" y="161.2">100</text>
<text x="182.9" y="161.2">125</text>
<text x="187.3" y="158.2">10</text>
<text x="137.6" y="165">Ambient Temperature (°C)</text>
</g>
<text font-size="2.2" x="131.2" y="49">OPA693</text>
<g font-size="2">
<text x="132.1" y="40.3">+5V</text>
<text x="124.8" y="49.6">50</text>
<text x="127.2" y="49.6">Ω</text>
<text x="150.5" y="50.8">Z</text>
<text x="132.1" y="57.8">–</text>
<text x="133.3" y="57.8">5V</text>
<text x="136.8" y="58">300Ω</text>
<text x="130.9" y="64.7">300</text>
<text x="134.4" y="64.7">Ω</text>
</g>
<g font-size="1.8" fill="#231f20">
<text x="17.8" y="19.1">A</text>
<text x="47.1" y="19.1">L</text>
<text x="19.8" y="136.9" transform="rotate(-90 19.8 136.9)">O</text>
<text x="54.9" y="165.9">O</text>
<text x="30.3" y="197">L</text>
<text x="123.2" y="197">L</text>
</g>
<text font-size="1.4" x="151.8" y="51.3">O</text>
</svg>
